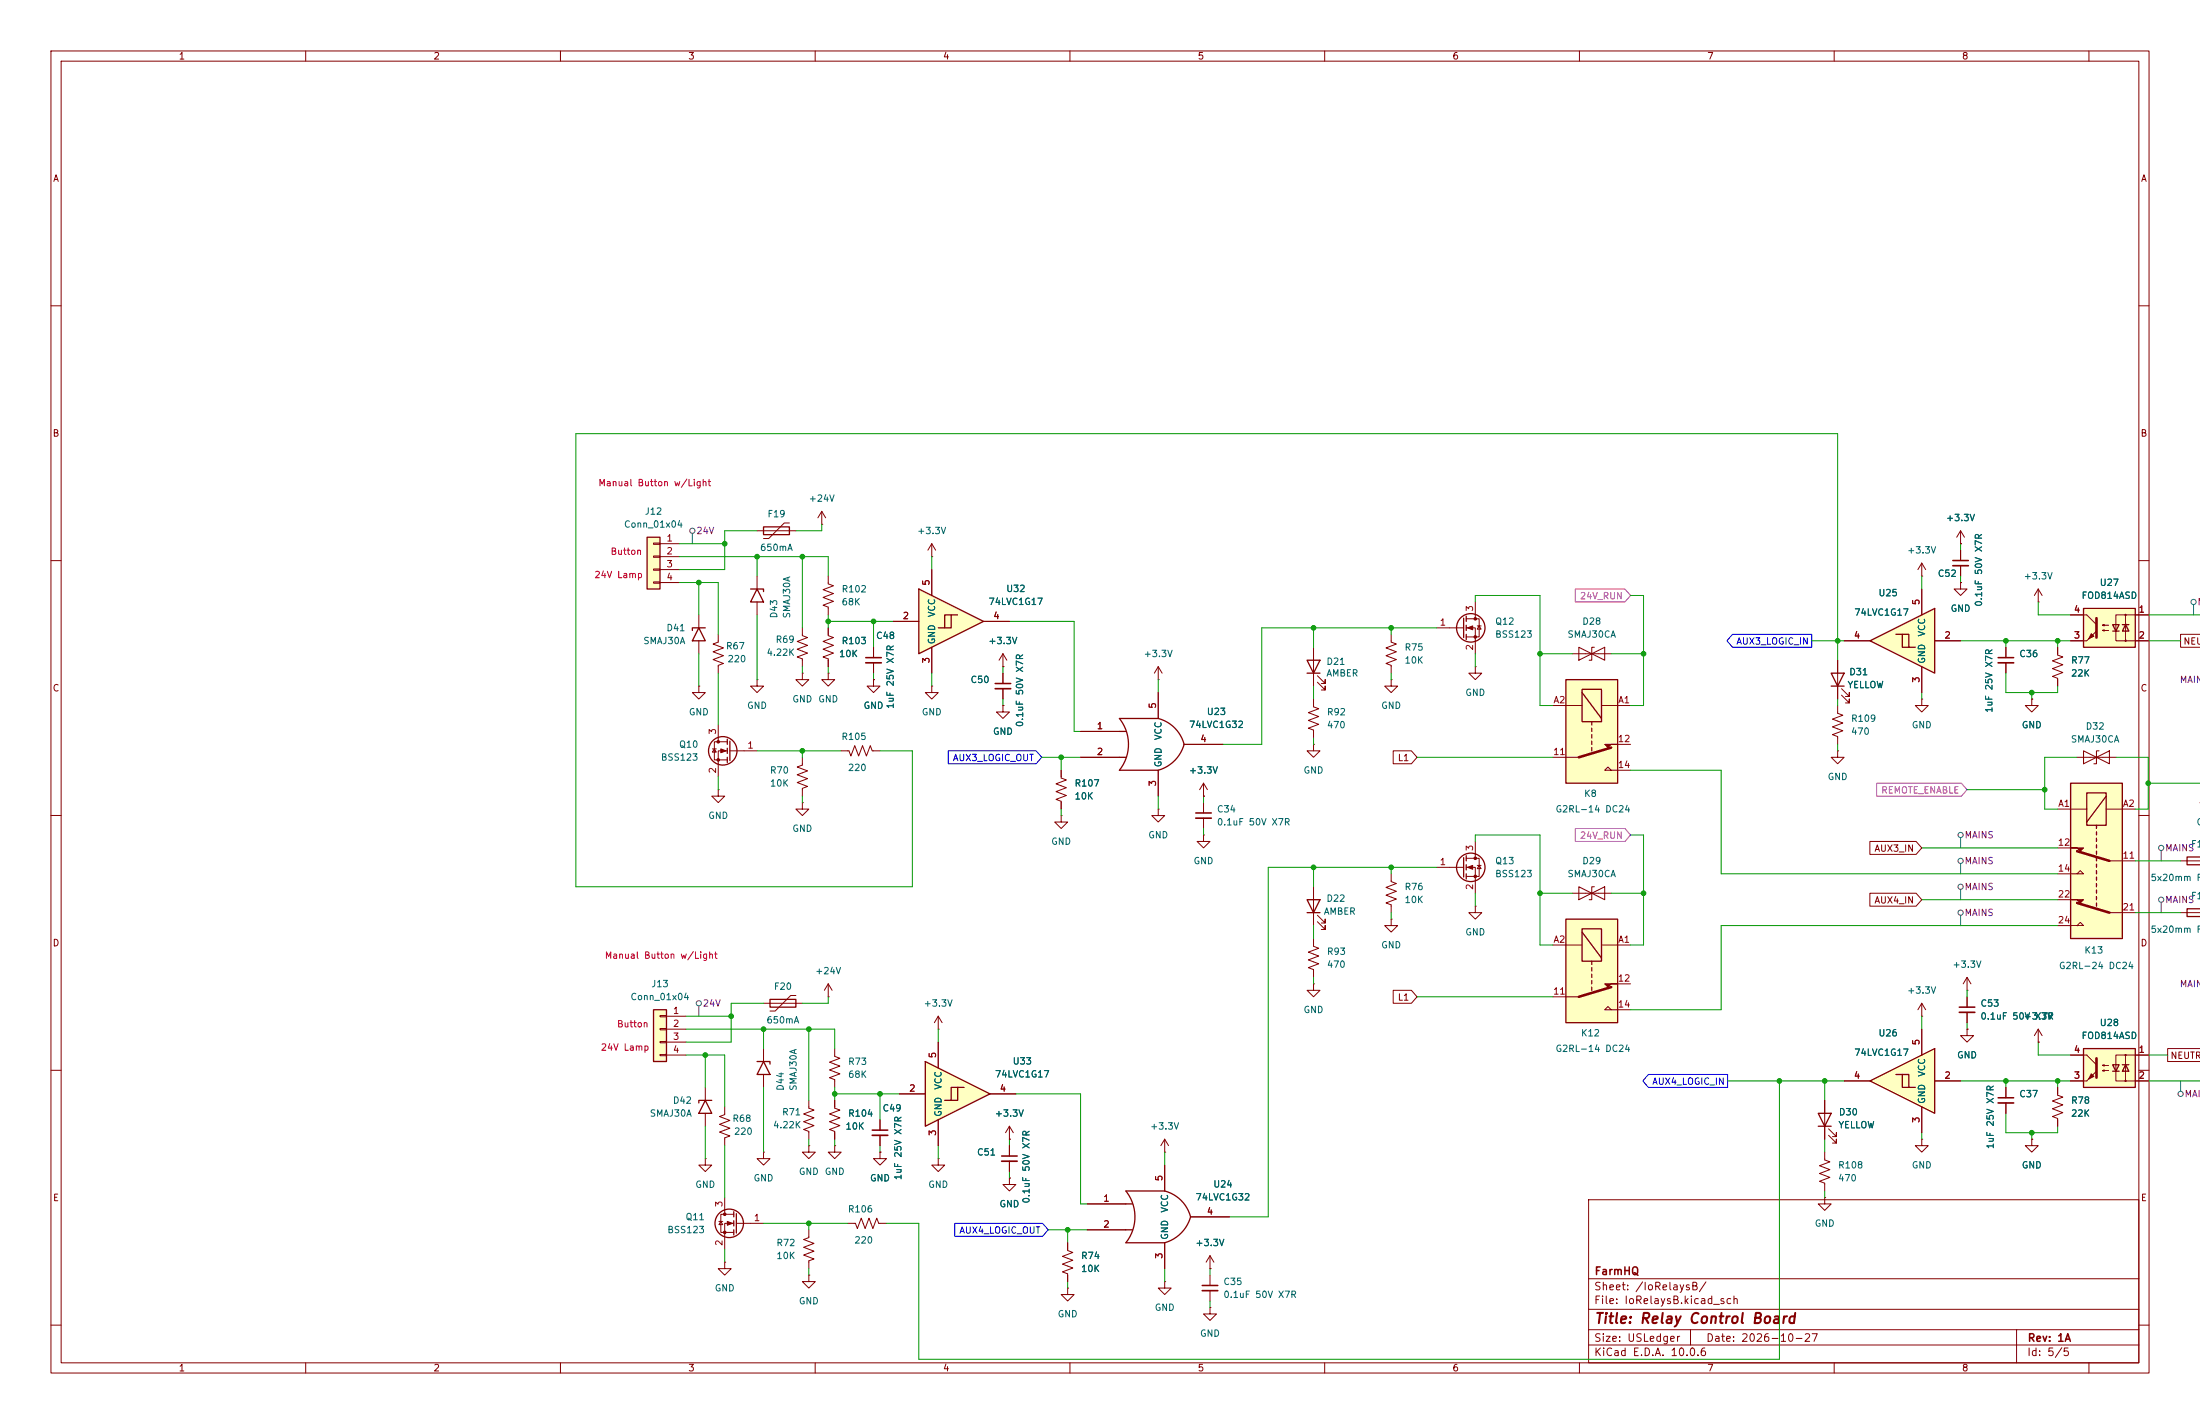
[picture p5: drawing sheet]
<svg xmlns="http://www.w3.org/2000/svg" width="432mm" height="279mm" viewBox="0 0 432 279" stroke-linecap="round" stroke-linejoin="round" font-family="sans-serif">
<g fill="none" stroke="#840000" stroke-width=".2">
<path d="M10 10h411.8v259.4h-411.8zM12 12h407.8v255.4h-407.8zM60 10v2M110 10v2M160 10v2M210 10v2M260 10v2M310 10v2M360 10v2M410 10v2M10 60h2M419.8 60h2"/>
<path d="M10 110h2M182.9 109.2h.1M182.9 106.7l.7 1.3M182.9 106.7l-.8 1.3M182.9 106.7v2.5M419.8 110h2M10 160h2M236.2 156.2h.1M236.2 153.7l-.7 1.2M236.2 153.7l.8 1.2M236.2 153.7v2.5M419.8 160h2"/>
<path d="M10 210h2M419.8 210h2M311.8 235.4h108v32h-108zM10 260h2M142.2 247.7v1.2h-1.2l1.2 1.3 1.3-1.3h-1.3M142.2 247.7h.1M158.7 250.2v1.3h-1.2l1.2 1.2 1.3-1.2h-1.3M158.7 250.2h.1M158.7 241.3v1.5l-1 .4 2.1 .8-2.1 .7 2.1 .8-2.1 .8 2.1 .7-1.1 .4v1.5M311.8 256.9h108M311.8 250.9h108M419.8 260h2"/>
<path d="M60 267.4v2M110 267.4v2M160 267.4v2M210 267.4v2M260 267.4v2M310 267.4v2M311.8 263.9h108M311.8 260.9h108M331.8 260.9v3M360 267.4v2M395.8 260.9v6.5M410 267.4v2"/>
</g>
<g fill="#ffffc2">
<path d="M180.3 115.6l12.7 6.3-12.7 6.4z"/>
<path d="M185.4 120.7h1.3l-2.6 2.5h1.3z"/>
<path d="M186.7 120.7h1.3l-2.6 2.5h1.3z"/>
</g>
<path d="M180.3 115.6l12.7 6.3-12.7 6.4zM186.7 120.7h-1.3v2.5h-1.3M188 120.7h-1.3v2.5h-1.3" fill="none" stroke="#840000" stroke-width=".25"/>
<g fill="none" stroke="#840000" stroke-width=".2">
<path d="M182.9 111.8v5M175.3 121.9h5M182.9 134.6v1.3h-1.3l1.3 1.3 1.2-1.3h-1.2M182.9 134.6h.1M182.9 127v5.1M193 121.9h5.1M196.8 130.8h.1M196.8 128.3l.8 1.2M196.8 128.3l-.7 1.2M196.8 128.3v2.5M227.3 133.4h.1M227.3 130.8l-.7 1.3"/>
<path d="M227.3 130.8l.8 1.3M227.3 130.8v2.6M393.7 127v2M393.7 130v2.1M158.7 215.9v1.5l1.1 .4-2.1 .8 2.1 .7-2.1 .8 2.1 .8-2.1 .7 1 .4v1.5M198.1 223.5h.1M198.1 221l.8 1.3M198.1 221l-.7 1.3M198.1 221v2.5"/>
</g>
<path d="M392.2 129h3" fill="none" stroke="#840000" stroke-width=".3"/>
<path d="M392.2 130h3" fill="none" stroke="#840000" stroke-width=".33"/>
<g fill="#ffffc2">
<path d="M181.6 208.3l12.7 6.3-12.7 6.4z"/>
<path d="M186.7 213.4v2.5h-1.3l2.6-2.5z"/>
<path d="M188 213.4h1.2l-2.5 2.5h1.3z"/>
</g>
<path d="M137.2 123.2l1.2 2.5h-2.5zM138.4 123.2h-2.5v.5M181.6 208.3l12.7 6.3-12.7 6.4zM188 213.4h-1.3v2.5h-1.3M189.2 213.4h-1.2v2.5h-1.3" fill="none" stroke="#840000" stroke-width=".25"/>
<g fill="none" stroke="#840000" stroke-width=".2">
<path d="M384.8 114.3v1.3h1.3l-1.3 1.2-1.3-1.2h1.3M384.8 114.3h.1M384.8 106.7h.1M384.8 104.1l-.8 1.3M384.8 104.1l.8 1.3M384.8 104.1v2.6M137.2 134.6v1.3h1.2l-1.2 1.3-1.3-1.3h1.3M137.2 134.6h.1M137.2 120.7v2.5M137.2 125.7v2.6M184.1 199.4v2.5M184.1 199.4l.8 1.3"/>
<path d="M184.1 199.4l-.7 1.3M163.8 215.9v1.5l1 .4-2 .8 2 .7-2 .8 2 .8-2 .7 1 .4v1.5M172.7 219.7v2M176.5 214.6h5.1M184.1 201.9h.1M184.1 204.5v5.1M184.1 219.7v5.1M194.3 214.6h5.1M149.9 226.1v1.2h1.2l-1.2 1.3-1.3-1.3h1.3M149.9 226.1h.1M158.7 224.8v1.3h1.3l-1.3 1.2-1.2-1.2h1.2M158.7 224.8h.1"/>
<path d="M163.8 224.8v1.3h1.3l-1.3 1.2-1.2-1.2h1.2M163.8 224.8h.1M172.7 226.1v1.2h-1.3l1.3 1.3 1.3-1.3h-1.3M172.7 226.1h.1M172.7 222.8v2M198.1 231.1v1.3h-1.3l1.3 1.3 1.3-1.3h-1.3M198.1 231.1h.1M198.1 224.8v2M198.1 227.8v2.1M228.6 226.1h.1M228.6 223.5l-.8 1.3M228.6 223.5l.8 1.3"/>
<path d="M228.6 223.5v2.6M209.5 252.7v1.3h1.3l-1.3 1.3-1.2-1.3h1.2M209.5 252.7h.1M209.5 243.8v1.6l1.1 .3-2.1 .8 2.1 .8-2.1 .7 2.1 .8-2.1 .8 1 .3v1.6M228.6 251.5v1.2h1.3l-1.3 1.3-1.3-1.3h1.3M228.6 251.5h.1"/>
</g>
<path d="M171.2 221.7h3M196.6 226.8h3" fill="none" stroke="#840000" stroke-width=".3"/>
<path d="M171.2 222.8h3M196.6 227.8h3" fill="none" stroke="#840000" stroke-width=".33"/>
<path d="M127 105.4h2.5v10.2h-2.5z" fill="#ffffc2"/>
<g fill="none" stroke="#840000" stroke-width=".25">
<path d="M127 105.4h2.5v10.2h-2.5zM256.5 129.5h2.6l-1.3 2.6zM256.5 132.1h2.6M287.3 121.3v3.8M287.8 120.9v1M287.8 122.7v1M287.8 124.5v1M256.5 176.5h2.6l-1.3 2.6zM256.5 179.1h2.6M151.1 196.1h5.1v1.5h-5.1z"/>
<circle cx="288.7" cy="123.2" r="2.79"/>
</g>
<g fill="none" stroke="#840000" stroke-width=".2">
<path d="M128.3 106.6h1.2v.2h-1.2zM128.3 109.1h1.2v.2h-1.2zM128.3 111.6h1.2v.3h-1.2zM128.3 114.2h1.2v.2h-1.2zM129.5 106.7h3.8M129.5 109.2h3.8M129.5 111.8h3.8M129.5 114.3h3.8M289.6 118.1v3.3M141 124.5v1.5l-1 .4 2 .7-2 .8 2 .8-2 .7 2 .8-1 .4v1.5M157.5 132.1v1.3h1.2l-1.2 1.2-1.3-1.2h1.3M157.5 132.1h.1"/>
<path d="M257.8 137.2v1.5l1 .4-2 .7 2 .8-2 .8 2 .7-2 .8 1 .4v1.5M257.8 127v7.6M258.6 133.9l1.5 1.5v-.8v.8h-.8M258.6 132.6l1.5 1.5v-.7v.7h-.8M273 133.4v1.2h1.3l-1.3 1.3-1.2-1.3h1.2M273 133.4h.1M281.9 123.2h5.4M287.8 121.4h2.5v3.6h-2.5M287.8 123.2h1.8v5.1M289.6 130.8v1.3h1.2l-1.2 1.3-1.3-1.3h1.3M289.6 130.8h.1M289.9 122.8h.8"/>
<path d="M290.3 122.8l.4 .6h-.8zM165.1 147.3h1.5l.4 1 .8-2 .7 2 .8-2 .8 2 .7-2 .4 1h1.5M236.2 157.5v2M236.2 163.8v1.3h1.3l-1.3 1.3-1.3-1.3h1.3M236.2 163.8h.1M236.2 160.5v2.1M257.8 174v7.6M258.6 179.6l1.5 1.5v-.8v.8h-.8M149.9 196.9h7.6M156.2 195.3h-1l-3.1 3.1h-1M162.6 195.6h.1M162.6 193l.7 1.3"/>
<path d="M162.6 193l-.8 1.3M162.6 193v2.6M257.8 193v1.3h1.3l-1.3 1.3-1.3-1.3h1.3M257.8 193h.1M257.8 184.2v1.5l1 .4-2 .7 2 .8-2 .7 2 .8-2 .8 1 .3v1.6M258.6 180.8l1.5 1.6v-.8v.8h-.8M184.1 227.3v1.3h-1.2l1.2 1.3 1.3-1.3h-1.3M184.1 227.3h.1M166.4 240h1.5l.4 1 .7-2 .8 2 .8-2 .7 2 .8-2 .4 1h1.5M237.5 248.9h.1M237.5 256.5v1.3h1.3l-1.3 1.3-1.3-1.3h1.3M237.5 256.5h.1"/>
<path d="M237.5 246.4v2.5M237.5 250.2v2M237.5 253.2v2.1M237.5 246.4l-.8 1.3M237.5 246.4l.8 1.3"/>
</g>
<path d="M234.7 159.5h3M236 252.2h3" fill="none" stroke="#840000" stroke-width=".3"/>
<path d="M234.7 160.5h3M236 253.2h3" fill="none" stroke="#840000" stroke-width=".33"/>
<g fill="#840000" stroke="#840000" stroke-width=".2">
<path d="M288 123.2l1.1-.4v.8z"/>
<circle cx="289.6" cy="121.4" r=".25"/>
<circle cx="289.6" cy="125" r=".25"/>
</g>
<g fill="#ffffc2">
<path d="M221 236.2h1.2z"/>
<path d="M221 241.3h1.2z"/>
</g>
<path d="M221 233.7h7.6M221 243.8h7.6" fill="none" stroke="#ffffc2" stroke-width=".2"/>
<g fill="none" stroke="#840000" stroke-width=".25">
<path d="M147.3 115.6h2.6v.5M148.6 115.6l1.3 2.5h-2.6zM149.9 103.4h5v1.5h-5zM142.7 145v1.1M142.7 146.8v1M142.7 148.6v1M143.3 145.4v3.8M287.3 168.3v3.8M287.8 167.9v1M287.8 169.7v1M287.8 171.5v1M138.4 215.9l1.3 2.5h-2.5z"/>
<path d="M139.7 215.9h-2.5v.5M144 237.7v1.1M144 239.5v1M144.5 238.1v3.8M221 233.7h7.6a7.1 7.1 0 0 1 5.1 5.1 7.4 7.4 0 0 1-5.1 5h-7.6a8.1 8.1 0 0 0 0-10.1zM221 236.2h1.2M144 241.3v1M221 241.3h1.2"/>
<circle cx="141.9" cy="147.3" r="2.79"/>
<circle cx="288.7" cy="170.2" r="2.79"/>
<circle cx="143.1" cy="240" r="2.79"/>
</g>
<g fill="none" stroke="#840000" stroke-width=".2">
<path d="M148.6 113v2.6M148.6 118.1v2.6M148.6 104.1h7.6M154.9 102.6h-1l-3 3.1h-1M161.3 102.9h.1M161.3 100.3l.8 1.3M161.3 100.3l-.8 1.3M161.3 100.3v2.6M162.6 113v1.6l1 .3-2.1 .8 2.1 .8-2.1 .7 2.1 .8-2.1 .7 1.1 .4v1.6M377.2 113h.1M377.2 110.5l-.8 1.3M377.2 110.5l.8 1.3"/>
<path d="M377.2 110.5v2.5M384.8 108v2M384.8 111v2M148.6 133.4v1.2h1.3l-1.3 1.3-1.3-1.3h1.3M148.6 133.4h.1M162.6 132.1v1.3h1.2l-1.2 1.2-1.3-1.2h1.3M162.6 132.1h.1M171.4 133.4v1.2h-1.2l1.2 1.3 1.3-1.3h-1.3M171.4 133.4h.1M171.4 127v2M171.4 130v2.1M273 124.5v1.5l1.1 .4-2.1 .7 2.1 .8-2.1 .8 2.1 .7-2.1 .8 1 .4v1.5"/>
<path d="M139.8 146.9h.8M140.2 146.9l.4 .7h-.8zM141 142.2v3.3M142.7 145.5h-2.5v3.6h2.5M142.7 147.3h-1.7v5.1M143.3 147.3h5.3M157.5 157.5v1.3h-1.3l1.3 1.2 1.2-1.2h-1.2M157.5 157.5h.1M208.3 151.1v1.6l1 .3-2 .8 2 .8-2 .7 2 .8-2 .7 1 .4v1.6M257.8 146.1v1.2h1.3l-1.3 1.3-1.3-1.3h1.3M257.8 146.1h.1M208.3 160v1.3h1.2l-1.2 1.3-1.3-1.3h1.3"/>
<path d="M208.3 160h.1M273 171.5v1.5l1.1 .4-2.1 .7 2.1 .8-2.1 .7 2.1 .8-2.1 .8 1 .3v1.6M281.9 170.2h5.4M287.8 168.4h2.5v3.6h-2.5M287.8 170.2h1.8v5.1M289.6 177.8v1.3h1.2l-1.2 1.2-1.3-1.2h1.3M289.6 177.8h.1M289.6 165.1v3.3M289.9 169.8h.8M290.3 169.8l.4 .6h-.8zM273 180.3v1.3h1.3l-1.3 1.3-1.2-1.3h1.2M273 180.3h.1"/>
<path d="M138.4 213.4v2.5M138.4 218.4v2.6M138.4 227.3v1.3h1.3l-1.3 1.3-1.2-1.3h1.2M138.4 227.3h.1M141.1 239.6h.8M141.5 239.6l.4 .7h-.8zM142.2 235v3.3M144 238.3h-2.5v3.5h2.5M213.4 236.2h7.6M228.6 228.6v5.1M233.7 238.8h7.6M144 240h-1.8v5.1"/>
<path d="M144.5 240h5.4M213.4 241.3h7.6M228.6 243.8v5.1"/>
</g>
<path d="M383.3 110h3M169.9 129h3.1" fill="none" stroke="#840000" stroke-width=".3"/>
<path d="M383.3 111h3M169.9 130h3.1" fill="none" stroke="#840000" stroke-width=".33"/>
<g fill="#840000" stroke="#840000" stroke-width=".2">
<path d="M142.7 239.6l1.1 .4-1.1 .4z"/>
<path d="M288 170.2l1.1-.4v.8z"/>
<path d="M141.5 146.9l1 .4-1 .4z"/>
<circle cx="142.2" cy="238.3" r=".25"/>
<circle cx="142.2" cy="241.8" r=".25"/>
<circle cx="289.6" cy="168.4" r=".25"/>
<circle cx="289.6" cy="172" r=".25"/>
<circle cx="141" cy="145.5" r=".25"/>
<circle cx="141" cy="149.1" r=".25"/>
</g>
<path d="M128.3 198.1h2.5v10.2h-2.5z" fill="#ffffc2"/>
<path d="M128.3 198.1h2.5v10.2h-2.5z" fill="none" stroke="#840000" stroke-width=".25"/>
<g fill="none" stroke="#840000" stroke-width=".2">
<path d="M157.5 123.2v1.5l1 .4-2 .8 2 .7-2 .8 2 .7-2 .8 1 .4v1.5M162.6 123.2v1.5l1 .4-2.1 .8 2.1 .7-2.1 .8 2.1 .7-2.1 .8 1.1 .4v1.5M196.8 138.4v1.3h-1.2l1.2 1.3 1.3-1.3h-1.3M196.8 138.4h.1M196.8 132.1v2M196.8 135.1v2.1M129.5 199.3h1.3v.2h-1.3zM130.8 199.4h3.8M129.5 201.8h1.3v.3h-1.3zM129.5 204.3h1.3v.3h-1.3zM129.5 206.9h1.3v.2h-1.3zM130.8 201.9h3.8"/>
<path d="M130.8 204.5h3.8M130.8 207h3.8M142.2 217.2v1.5l-1 .4 2.1 .7-2.1 .8 2.1 .8-2.1 .7 2.1 .8-1.1 .4v1.5"/>
</g>
<path d="M195.3 134.1h3.1" fill="none" stroke="#840000" stroke-width=".3"/>
<path d="M195.3 135.1h3.1" fill="none" stroke="#840000" stroke-width=".33"/>
<g fill="#ffffc2">
<path d="M367 125.7l12.7-6.3v12.7z"/>
<path d="M373.4 124.5l2.5 2.5h-1.3v-2.5z"/>
<path d="M372.1 124.5h1.3v2.5h1.2z"/>
</g>
<path d="M367 125.7l12.7-6.3v12.7zM372.1 124.5h1.3v2.5h1.2M373.4 124.5h1.2v2.5h1.3M148.6 208.3h2.5v.5M149.9 208.3l1.2 2.5h-2.5z" fill="none" stroke="#840000" stroke-width=".25"/>
<path d="M377.2 115.6v5.1M361.9 125.7h5.1M377.2 130.8v5.1M379.7 125.7h5.1M227.3 158.8v1.2h1.3l-1.3 1.3-1.2-1.3h1.2M227.3 158.8h.1M149.9 205.7v2.6M149.9 210.8v2.6M163.8 205.7v1.6l1 .3-2 .8 2 .8-2 .7 2 .8-2 .8 1 .3v1.6" fill="none" stroke="#840000" stroke-width=".2"/>
<g fill="#ffffc2">
<path d="M219.7 143.5h1.3z"/>
<path d="M219.7 148.6h1.3z"/>
</g>
<path d="M219.7 141h7.6M219.7 151.1h7.6" fill="none" stroke="#ffffc2" stroke-width=".2"/>
<path d="M219.7 141h7.6a7.1 7.1 0 0 1 5.1 5.1 7.4 7.4 0 0 1-5.1 5h-7.6a8.1 8.1 0 0 0 0-10.1zM219.7 143.5h1.3M219.7 148.6h1.3" fill="none" stroke="#840000" stroke-width=".25"/>
<path d="M227.3 135.9v5.1M141 154.9v1.3h-1.3l1.3 1.3 1.2-1.3h-1.2M141 154.9h.1M157.5 148.6v1.5l-1 .4 2 .8-2 .7 2 .8-2 .7 2 .8-1 .4v1.5M212.1 143.5h7.6M212.1 148.6h7.6M227.3 151.1v5.1M232.4 146.1h7.6M398.8 223.5v1.3h1.2l-1.2 1.3-1.3-1.3h1.3M398.8 223.5h.1" fill="none" stroke="#840000" stroke-width=".2"/>
<path d="M408.9 205.7h10.2v7.7h-10.2z" fill="#ffffc2"/>
<path d="M408.9 205.7h10.2v7.7h-10.2zM414.7 208.9h1.2l-.6 1.3zM414.7 210.2h1.2M416.6 208.9h1.2M417.2 208.9l.6 1.3h-1.2z" fill="none" stroke="#840000" stroke-width=".25"/>
<g fill="none" stroke="#840000" stroke-width=".2">
<path d="M400 204.5h.1M400 201.9l-.7 1.3M400 201.9l.8 1.3M400 201.9v2.6M403.9 213.4v1.5l1 .4-2.1 .7 2.1 .8-2.1 .8 2.1 .7-2.1 .8 1.1 .4v1.5M406.4 207h3.2l1.9 1.9M406.4 212.1h3.2M412.6 209l.4-.1v.3l-.4-.2h1.3M412.6 210.1l.4-.2v.3l-.4-.1h1.3M417.2 207v5.1M421.6 207h-6.3v5.1h6.3"/>
<circle cx="417.2" cy="207" r=".13"/>
<circle cx="417.2" cy="212.1" r=".13"/>
</g>
<path d="M411.5 207.6v3.9" fill="none" stroke="#840000" stroke-width=".51"/>
<g fill="#840000" stroke="#840000" stroke-width=".2">
<path d="M410.5 210.7l.5 .5-1 .5z"/>
<path d="M409.6 212.1l1.9-1.9z"/>
</g>
<path d="M307.3 180.3h10.2v20.4h-10.2z" fill="#ffffc2"/>
<path d="M304.8 185.4h5.7M304.8 195.6h5.1M314.3 185.4h5.7M316.2 198.1l-.6-.6-.6 .6h5M317.5 193h2.5M377.2 223.5v1.3h1.3l-1.3 1.3-1.3-1.3h1.3M377.2 223.5h.1" fill="none" stroke="#840000" stroke-width=".2"/>
<path d="M307.3 180.3h10.2v20.4h-10.2zM310.5 182.2h3.8v6.4h-3.8zM310.5 182.9l3.8 5.1M312.4 188.6v.6M312.4 189.9v.6M312.4 191.1v.7M312.4 192.4v.6M312.4 193.7v.6" fill="none" stroke="#840000" stroke-width=".25"/>
<path d="M315 193h2.5h-1.3l-.6 .7z" fill="#840000" stroke="#840000" stroke-width=".2"/>
<path d="M316.2 193.7l-6.3 1.9" fill="none" stroke="#840000" stroke-width=".51"/>
<g fill="#ffffc2">
<path d="M367 212.1l12.7-6.4v12.7z"/>
<path d="M373.4 210.8l2.5 2.6h-1.3v-2.6z"/>
<path d="M372.1 210.8l2.5 2.6h-1.2v-2.6z"/>
</g>
<path d="M356.9 218.4h2.5l-1.3 2.6zM367 212.1l12.7-6.4v12.7zM372.1 210.8h1.3v2.6h1.2M373.4 210.8h1.2v2.6h1.3M356.9 221h2.5" fill="none" stroke="#840000" stroke-width=".25"/>
<g fill="none" stroke="#840000" stroke-width=".2">
<path d="M431.8 157.5h.1M377.2 199.4h.1M377.2 196.9v2.5M377.2 196.9l-.8 1.2M377.2 196.9l.8 1.2M386.1 194.3h.1M386.1 191.8v2.5M386.1 195.6v2M386.1 198.6v2.1M386.1 191.8l-.8 1.2M386.1 191.8l.7 1.2M358.1 215.9v7.6"/>
<path d="M361.9 212.1h5.1M377.2 201.9v5.1M377.2 217.2v5.1M379.7 212.1h5.1M386.1 201.9v1.3h1.2l-1.2 1.3-1.3-1.3h1.3M386.1 201.9h.1M393.7 213.4v2M393.7 216.4v2M358.1 226.1v1.5l1.1 .4-2.1 .7 2.1 .8-2.1 .8 2.1 .7-2.1 .8 1 .4v1.5M358.1 235v1.2h1.3l-1.3 1.3-1.2-1.3h1.2M358.1 235h.1M358.9 222.8l1.5 1.5v-.8v.8h-.7"/>
<path d="M358.9 221.5l1.5 1.5v-.7v.7h-.7"/>
</g>
<path d="M384.6 197.6h3M392.2 215.4h3" fill="none" stroke="#840000" stroke-width=".3"/>
<path d="M384.6 198.6h3M392.2 216.4h3" fill="none" stroke="#840000" stroke-width=".33"/>
<path d="M408.9 119.4h10.2v7.6h-10.2z" fill="#ffffc2"/>
<path d="M408.9 119.4h10.2v7.6h-10.2zM414.7 122.6h1.2l-.6 1.2zM414.7 123.8h1.2M416.6 122.6h1.2M417.2 122.6l.6 1.2h-1.2z" fill="none" stroke="#840000" stroke-width=".25"/>
<g fill="none" stroke="#840000" stroke-width=".2">
<path d="M308.6 128.3h7.6M309.9 127l2.5 1.3-2.5 1.2zM312.4 128.3l2.6-1.3v2.5zM312.9 127h-.5v2.5h-.5M406.4 120.7h3.2l1.9 1.9M406.4 125.7h3.2M412.6 122.7l.4-.1v.2l-.4-.1h1.3M412.6 123.7l.4-.1v.2l-.4-.1h1.3M417.2 120.7v5M421.6 120.7h-6.3v5h6.3"/>
<circle cx="417.2" cy="125.7" r=".13"/>
<circle cx="417.2" cy="120.7" r=".13"/>
</g>
<path d="M411.5 121.3v3.8" fill="none" stroke="#840000" stroke-width=".51"/>
<g fill="#840000" stroke="#840000" stroke-width=".2">
<path d="M410.5 124.3l.5 .5-1 .5z"/>
<path d="M409.6 125.7l1.9-1.9z"/>
</g>
<path d="M307.3 133.4h10.2v20.3h-10.2z" fill="#ffffc2"/>
<g fill="none" stroke="#840000" stroke-width=".2">
<path d="M400 118.1h.1M400 115.6l-.7 1.2M400 115.6l.8 1.2M400 115.6v2.5M304.8 138.4h5.7M314.3 138.4h5.7M360.7 138.4v1.6l1 .3-2 .8 2 .8-2 .7 2 .8-2 .7 1 .4v1.6M360.7 129.5v7.7M361.4 136.4l1.6 1.5v-.7v.7h-.8M361.4 135.1l1.6 1.6v-.8v.8h-.8M304.8 148.6h5.1M316.2 151.1l-.6-.6-.6 .6h5"/>
<path d="M317.5 146.1h2.5M360.7 147.3v1.3h1.2l-1.2 1.3-1.3-1.3h1.3M360.7 147.3h.1M308.6 175.3h7.6M309.9 174l2.5 1.3-2.5 1.2zM312.4 175.3l2.6-1.3v2.5zM312.9 174h-.5v2.5h-.5"/>
</g>
<path d="M307.3 133.4h10.2v20.3h-10.2zM310.5 135.3h3.8v6.3h-3.8zM310.5 135.9l3.8 5.1M359.4 132.1h2.5l-1.2 2.5zM359.4 134.6h2.5M312.4 141.6v.6M312.4 142.9v.6M312.4 144.1v.7M312.4 145.4v.7M312.4 146.7v.6" fill="none" stroke="#840000" stroke-width=".25"/>
<path d="M315 146.1h2.5h-1.3l-.6 .6z" fill="#840000" stroke="#840000" stroke-width=".2"/>
<path d="M316.2 146.7l-6.3 1.9" fill="none" stroke="#840000" stroke-width=".51"/>
<path d="M406.4 153.7h10.2v30.5h-10.2z" fill="#ffffc2"/>
<g fill="none" stroke="#840000" stroke-width=".25">
<path d="M406.4 153.7h10.2v30.5h-10.2zM409.6 155.6h3.8v6.3h-3.8zM413.4 156.2l-3.8 5.1M411.5 161.9v.7M411.5 163.2v.6M411.5 164.5v.6M411.5 165.7v.7M411.5 167v.6M411.5 168.3v.6M411.5 169.5v.7M411.5 170.8v.7M411.5 172.1v.6"/>
<path d="M411.5 173.4v.6M411.5 174.6v.7M411.5 175.9v.6M411.5 177.2v.6M431.8 178.3h-2.5v1.5h2.5M431.8 168.1h-2.5v1.6h2.5"/>
</g>
<g fill="none" stroke="#840000" stroke-width=".2">
<path d="M182.9 111.8v5M377.2 115.6v5.1M384.8 114.3h.1M384.8 106.7h.1M384.8 108v2M384.8 111v2M162.6 123.2v1.3M162.6 129.5v1.3M171.4 133.4h.1M171.4 127v2M171.4 130v2.1M175.3 121.9h5"/>
<path d="M182.9 127v5.1M193 121.9h5.1M196.8 138.4h.1M196.8 130.8h.1M196.8 132.1v2M196.8 135.1v2.1M227.3 135.9v5.1M360.7 129.5v2.6M360.7 134.6v2.6M361.9 125.7h5.1M377.2 137.2v1.2h1.3l-1.3 1.3-1.3-1.3h1.3M377.2 137.2h.1"/>
<path d="M377.2 130.8v5.1M379.7 125.7h5.1M393.7 127v2M393.7 130v2.1M398.8 137.2v1.2h1.2l-1.2 1.3-1.3-1.3h1.3M398.8 137.2h.1M403.9 127v1.5l1 .4-2.1 .8 2.1 .7-2.1 .8 2.1 .8-2.1 .7 1.1 .4v1.5M406.4 125.7h2.5M406.4 120.7h2.5M419.1 125.7h2.5M419.1 120.7h2.5M431.8 124.5h-3.8v2.5h3.8"/>
<path d="M208.3 151.1v1.3M208.3 157.5v1.3M212.1 148.6h7.6M212.1 143.5h7.6M227.3 151.1v5.1M232.4 146.1h7.6M236.2 156.2h.1M273.4 147.3h3.6l1.1 1.3-1.1 1.3h-3.6zM403.9 158.8h5.7M407.7 148.6h7.6M408.9 147.3l2.6 1.3-2.6 1.3zM411.5 148.6l2.5-1.3v2.6z"/>
<path d="M412 147.3h-.5v2.6h-.5M413.4 158.8h5.7M367 175.3h9.1l1.1 1.2-1.1 1.3h-9.1zM367 165.1h9.1l1.1 1.3-1.1 1.2h-9.1zM403.9 171.5h5l-.6-.7-.6 .7M403.9 166.4h2.5M403.9 176.5h2.5M414 168.9h5.1M414 179.1h5.1M428 168.9h3.8M428 179.1h3.8M273.4 194.3h3.6l1.1 1.3-1.1 1.3h-3.6z"/>
<path d="M386.1 195.6v2M386.1 198.6v2.1M403.9 181.6h5l-.6-.6-.6 .6M163.8 215.9v1.3M172.7 219.7v2M176.5 214.6h5.1M184.1 204.5v5.1M184.1 219.7v5.1M194.3 214.6h5.1M358.1 215.9v2.5M361.9 212.1h5.1M377.2 201.9v5.1"/>
<path d="M377.2 217.2v5.1M379.7 212.1h5.1M386.1 201.9h.1M393.7 213.4v2M393.7 216.4v2M400 204.5h.1M403.9 213.4v1.2M403.9 219.7v1.3M406.4 207h2.5M406.4 212.1h2.5M419.1 207h2.5M419.1 212.1h2.5"/>
<path d="M431.8 205.7h-6.4v2.6h6.4M163.8 222.3v1.2M172.7 226.1h.1M172.7 222.8v2M198.1 223.5h.1M198.1 231.1h.1M198.1 224.8v2M198.1 227.8v2.1M213.4 236.2h7.6M228.6 228.6v5.1M233.7 238.8h7.6M358.1 221v2.5"/>
<path d="M398.8 223.5h.1M209.5 243.8v1.3M209.5 250.2v1.3M213.4 241.3h7.6M228.6 243.8v5.1M237.5 248.9h.1"/>
</g>
<g fill="#840000" stroke="#840000" stroke-width=".2">
<path d="M406.4 166.4h2.5l-.6 .6-.6-.6z"/>
<path d="M406.4 176.5h2.5l-.6 .7-.6-.7z"/>
</g>
<path d="M407.7 167l6.3 1.9M407.7 177.2l6.3 1.9" fill="none" stroke="#840000" stroke-width=".51"/>
<g fill="none" stroke="#484848" stroke-width=".2">
<path d="M135.9 104.6v2.1M430.5 118.6v2.1M384.8 164.3v2.1M384.8 169.4v2.1M384.8 174.5v2M384.8 179.6v2M424.2 166.9v2M424.2 177v2.1M137.2 197.4v2M428 212.1v2"/>
<circle cx="135.9" cy="104.1" r=".51"/>
<circle cx="430.5" cy="118.1" r=".51"/>
<circle cx="384.8" cy="174" r=".51"/>
<circle cx="384.8" cy="179.1" r=".51"/>
<circle cx="384.8" cy="168.9" r=".51"/>
<circle cx="384.8" cy="163.8" r=".51"/>
<circle cx="424.2" cy="176.5" r=".51"/>
<circle cx="424.2" cy="166.4" r=".51"/>
<circle cx="137.2" cy="196.9" r=".51"/>
<circle cx="428" cy="214.6" r=".51"/>
</g>
<path d="M340.1 124.5h15.5v2.5h-15.5l-1.2-1.3zM186.1 147.3h17.3l1.1 1.3-1.1 1.3h-17.3zM323.5 210.8h15.6v2.6h-15.6l-1.1-1.3zM187.4 240h17.2l1.1 1.3-1.1 1.3h-17.2z" fill="none" stroke="#00f" stroke-width=".2"/>
<path d="M309.2 115.6h9.7l1.1 1.2-1.1 1.3h-9.7zM368.3 153.7h16.7l1.1 1.2-1.1 1.3h-16.7zM309.2 162.6h9.7l1.1 1.2-1.1 1.3h-9.7z" fill="none" stroke="#c200c2" stroke-width=".2"/>
<g fill="none" stroke="#009600" stroke-width=".2">
<path d="M133.3 109.2h29.3v3.8M133.3 114.3h7.7v10.2M133.3 106.7h8.9M137.2 114.3v6.4M148.6 104.1h-6.4v7.7h-8.9M148.6 109.2v3.8M157.5 109.2v14M161.3 102.9v1.2h-5.1M182.9 109.2v2.6M289.6 118.1v-1.3h12.7v21.6h2.5M320 116.8h2.6v21.6h-2.6M377.2 113v2.6"/>
<path d="M384.8 106.7v1.3M384.8 113v1.3M400 118.1v2.6h6.4M137.2 128.3v6.3M141 132.1v10.1M148.6 120.7v12.7M157.5 130.8v1.3M162.6 120.7v2.5M162.6 130.8v1.3M162.6 121.9h12.7M171.4 121.9v5.1M171.4 132.1v1.3"/>
<path d="M182.9 132.1v2.5M196.8 130.8v1.3M196.8 137.2v1.2M198.1 121.9h12.7v21.6h1.3M227.3 133.4v2.5M257.8 123.2v3.8M257.8 134.6v2.6M273 123.2v1.3M273 132.1v1.3M281.9 123.2h-34.3v22.9h-7.6M289.6 128.3v2.5M302.3 128.3h6.3"/>
<path d="M316.2 128.3h6.4M355.6 125.7h6.3M360.7 129.5v-44.4h-247.7v88.9h66.1v-26.7h-6.4M360.7 137.2v1.2M377.2 135.9v1.3M384.8 125.7h21.6M393.7 125.7v1.3M393.7 132.1v3.8h10.2v-1.3M398.8 135.9v1.3M403.9 125.7v1.3M421.6 125.7h6.4M421.6 120.7h10.2"/>
<path d="M141 152.4v2.5M148.6 147.3h16.5M157.5 147.3v1.3M157.5 156.2v1.3M204.5 148.6h7.6M208.3 148.6v2.5M208.3 158.8v1.2M227.3 156.2v2.6M236.2 156.2v1.3M257.8 144.8v1.3M278.1 148.6h26.7M320 151.1h17.8v20.4h66.1"/>
<path d="M360.7 146.1v1.2M386.1 154.9h15.2M407.7 148.6h-6.4v10.2h2.6M415.3 148.6h6.3v10.2h-2.5M421.6 153.7h10.2M236.2 162.6v1.2M257.8 170.2v3.8M273 170.2v1.3M273 179.1v1.2M281.9 170.2h-33v68.6h-7.6M289.6 165.1v-1.3h12.7v21.6h2.5M289.6 175.3v2.5"/>
<path d="M302.3 175.3h6.3M316.2 175.3h6.4M320 163.8h2.6v21.6h-2.6M377.2 166.4h26.7M377.2 176.5h26.7M419.1 179.1h8.9M419.1 168.9h8.9M134.6 199.4h8.9M149.9 196.9h-6.4v7.6h-8.9M162.6 195.6v1.3h-5.1M257.8 181.6v2.6M257.8 191.8v1.2"/>
<path d="M278.1 195.6h26.7M377.2 199.4v2.5M386.1 194.3v1.3M403.9 181.6h-66.1v16.5h-17.8M134.6 207h7.6v10.2M134.6 201.9h29.2v3.8M138.4 207v6.4M149.9 201.9v3.8M149.9 213.4v12.7M158.7 201.9v14M163.8 213.4v2.5M163.8 214.6h12.7"/>
<path d="M172.7 214.6v5.1M184.1 201.9v2.6M199.4 214.6h12.7v21.6h1.3M339.1 212.1h22.8M349.2 212.1v54.6h-168.9v-26.7h-6.3M358.1 212.1v3.8M384.8 212.1h21.6M386.1 200.7v1.2M393.7 218.4v3.9h10.2v-1.3M393.7 212.1v1.3M400 204.5v2.5h6.4M403.9 212.1v1.3"/>
<path d="M421.6 207h3.8M421.6 212.1h10.2M138.4 221v6.3M142.2 224.8v10.2M158.7 223.5v1.3M163.8 223.5v1.3M172.7 224.8v1.3M184.1 224.8v2.5M198.1 223.5v1.3M198.1 229.9v1.2M228.6 226.1v2.5M358.1 223.5v2.6"/>
<path d="M358.1 233.7v1.3M377.2 222.3v1.2M398.8 222.3v1.2M142.2 245.1v2.6M149.9 240h16.5M158.7 240v1.3M158.7 248.9v1.3M205.7 241.3h7.7M209.5 241.3v2.5M209.5 251.5v1.2M228.6 248.9v2.6M237.5 248.9v1.3"/>
<path d="M237.5 255.3v1.2"/>
</g>
<g fill="#009600" stroke="#009600" stroke-width=".2">
<circle cx="158.7" cy="240" r=".46"/>
<circle cx="163.8" cy="214.6" r=".46"/>
<circle cx="172.7" cy="214.6" r=".46"/>
<circle cx="209.5" cy="241.3" r=".46"/>
<circle cx="273" cy="123.2" r=".46"/>
<circle cx="257.8" cy="170.2" r=".46"/>
<circle cx="273" cy="170.2" r=".46"/>
<circle cx="208.3" cy="148.6" r=".46"/>
<circle cx="257.8" cy="123.2" r=".46"/>
<circle cx="157.5" cy="109.2" r=".46"/>
<circle cx="142.2" cy="106.7" r=".46"/>
<circle cx="148.6" cy="109.2" r=".46"/>
<circle cx="162.6" cy="121.9" r=".46"/>
<circle cx="149.9" cy="201.9" r=".46"/>
<circle cx="138.4" cy="207" r=".46"/>
<circle cx="158.7" cy="201.9" r=".46"/>
<circle cx="143.5" cy="199.4" r=".46"/>
<circle cx="137.2" cy="114.3" r=".46"/>
<circle cx="157.5" cy="147.3" r=".46"/>
<circle cx="171.4" cy="121.9" r=".46"/>
<circle cx="398.8" cy="222.3" r=".46"/>
<circle cx="349.2" cy="212.1" r=".46"/>
<circle cx="358.1" cy="212.1" r=".46"/>
<circle cx="322.6" cy="175.3" r=".46"/>
<circle cx="401.3" cy="154.9" r=".46"/>
<circle cx="302.3" cy="128.3" r=".46"/>
<circle cx="398.8" cy="135.9" r=".46"/>
<circle cx="393.7" cy="125.7" r=".46"/>
<circle cx="360.7" cy="125.7" r=".46"/>
<circle cx="322.6" cy="128.3" r=".46"/>
<circle cx="302.3" cy="175.3" r=".46"/>
<circle cx="403.9" cy="212.1" r=".46"/>
<circle cx="393.7" cy="212.1" r=".46"/>
<circle cx="421.6" cy="153.7" r=".46"/>
<circle cx="403.9" cy="125.7" r=".46"/>
</g>
<text font-size="2" fill="#840000" x="312.8" y="260.2">Title: Relay Control Board</text>
<g font-size="1.5" fill="#840000">
<text x="312.8" y="250.5">FarmHQ</text>
<text x="312.8" y="256.2">File: IoRelaysB.kicad_sch</text>
<text x="312.8" y="253.5">Sheet: /IoRelaysB/</text>
<text x="312.8" y="263.6">Size: USLedger</text>
<text x="334.8" y="263.6">Date: 2026-10-27</text>
<text x="397.8" y="263.6">Rev: 1A</text>
<text x="312.8" y="266.4">KiCad E.D.A. 10.0.6</text>
<text x="397.8" y="266.4">Id: 5/5</text>
</g>
<g font-size="1.3" fill="#840000">
<text x="35" y="12">1</text>
<text x="85" y="12">2</text>
<text x="135" y="12">3</text>
<text x="185" y="12">4</text>
<text x="235" y="12">5</text>
<text x="285" y="12">6</text>
<text x="335" y="12">7</text>
<text x="385" y="12">8</text>
<text x="10.3" y="36">A</text>
<text x="420.1" y="36">A</text>
<text x="10.2" y="86">B</text>
<text x="420" y="86">B</text>
<text x="428.4" y="126.8">NEUT</text>
<text x="10.2" y="136">C</text>
<text x="420" y="136">C</text>
<text x="274.2" y="149.6">L1</text>
<text x="367.8" y="167.4">AUX3_IN</text>
<text x="367.8" y="177.6">AUX4_IN</text>
<text x="10.2" y="186">D</text>
<text x="420" y="186">D</text>
<text x="274.2" y="196.6">L1</text>
<text x="425.9" y="208.1">NEUTRA</text>
<text x="10.3" y="236">E</text>
<text x="420.1" y="236">E</text>
<text x="35" y="269.4">1</text>
<text x="85" y="269.4">2</text>
<text x="135" y="269.4">3</text>
<text x="185" y="269.4">4</text>
<text x="235" y="269.4">5</text>
<text x="285" y="269.4">6</text>
<text x="335" y="269.4">7</text>
<text x="385" y="269.4">8</text>
</g>
<g font-size="1.3" fill="#f00">
<text x="117.3" y="95.7">Manual Button w/Light</text>
<text x="116.5" y="113.7">24V Lamp</text>
<text x="119.7" y="109.2">Button</text>
<text x="118.6" y="188.4">Manual Button w/Light</text>
<text x="121" y="201.9">Button</text>
<text x="117.8" y="206.5">24V Lamp</text>
</g>
<g font-size="1.3" fill="#006464">
<text x="126.4" y="101.3">J12</text>
<text x="150.5" y="101.8">F19</text>
<text x="158.6" y="98.8">+24V</text>
<text x="122.4" y="103.8">Conn_01x04</text>
<text x="179.9" y="105.1">+3.3V</text>
<text x="381.8" y="102.6">+3.3V</text>
<text x="149.1" y="108.4">650mA</text>
<text x="374.2" y="108.9">+3.3V</text>
<text x="380.2" y="113.5">C52</text>
<text x="397.1" y="114">+3.3V</text>
<text x="165.1" y="116.5">R102</text>
<text x="165.1" y="119.1">68K</text>
<text x="193.9" y="119">74LVC1G17</text>
<text x="197.4" y="116.5">U32</text>
<text x="368.6" y="117.3">U25</text>
<text x="389.3" y="119.1" transform="rotate(-90 389.3 119.1)">0.1uF 50V X7R</text>
<text x="408.5" y="117.8">FOD814ASD</text>
<text x="412" y="115.3">U27</text>
<text x="130.7" y="124.2">D41</text>
<text x="152.9" y="121.4" transform="rotate(-90 152.9 121.4)">D43</text>
<text x="155.4" y="121.4" transform="rotate(-90 155.4 121.4)">SMAJ30A</text>
<text x="171.8" y="125.7">C48</text>
<text x="183.8" y="121.2" transform="rotate(-90 183.8 121.2)">VCC</text>
<text x="293.4" y="122.9">Q12</text>
<text x="293.4" y="125.4">BSS123</text>
<text x="307.5" y="125.4">SMAJ30CA</text>
<text x="310.4" y="122.9">D28</text>
<text x="363.8" y="121.1">74LVC1G17</text>
<text x="378.2" y="125" transform="rotate(-90 378.2 125)">VCC</text>
<text x="382.7" y="120.3">GND</text>
<text x="126.2" y="126.7">SMAJ30A</text>
<text x="142.4" y="127.7">R67</text>
<text x="142.7" y="130.2">220</text>
<text x="150.4" y="129">4.22K</text>
<text x="152.1" y="126.4">R69</text>
<text x="164.6" y="129.2">10K</text>
<text x="165.1" y="126.7">R103</text>
<text x="183.8" y="126.5" transform="rotate(-90 183.8 126.5)">GND</text>
<text x="193.9" y="126.7">+3.3V</text>
<text x="224.4" y="129.2">+3.3V</text>
<text x="260.2" y="130.8">D21</text>
<text x="275.6" y="128">R75</text>
<text x="275.6" y="130.5">10K</text>
<text x="378.2" y="130.3" transform="rotate(-90 378.2 130.3)">GND</text>
<text x="396.2" y="129.2">C36</text>
<text x="406.4" y="130.5">R77</text>
<text x="190.4" y="134.3">C50</text>
<text x="260.2" y="133">AMBER</text>
<text x="287.5" y="136.9">GND</text>
<text x="362.5" y="135.3">YELLOW</text>
<text x="362.8" y="132.8">D31</text>
<text x="406.4" y="133">22K</text>
<text x="135.1" y="140.7">GND</text>
<text x="146.5" y="139.4">GND</text>
<text x="155.4" y="138.1">GND</text>
<text x="160.5" y="138.1">GND</text>
<text x="169.4" y="139.4">GND</text>
<text x="175.7" y="139.2" transform="rotate(-90 175.7 139.2)">1uF 25V X7R</text>
<text x="180.8" y="140.7">GND</text>
<text x="201.1" y="142.8" transform="rotate(-90 201.1 142.8)">0.1uF 50V X7R</text>
<text x="233.3" y="143.1">74LVC1G32</text>
<text x="236.8" y="140.6">U23</text>
<text x="260.3" y="140.7">R92</text>
<text x="260.3" y="143.2">470</text>
<text x="271" y="139.4">GND</text>
<text x="363.2" y="141.9">R109</text>
<text x="375.1" y="143.2">GND</text>
<text x="391.4" y="140" transform="rotate(-90 391.4 140)">1uF 25V X7R</text>
<text x="396.7" y="143.2">GND</text>
<text x="409.3" y="143.5">D32</text>
<text x="129.6" y="149.6">BSS123</text>
<text x="133.2" y="147">Q10</text>
<text x="165" y="145.5">R105</text>
<text x="194.8" y="144.5">GND</text>
<text x="228.3" y="145.3" transform="rotate(-90 228.3 145.3)">VCC</text>
<text x="363.2" y="144.5">470</text>
<text x="406.4" y="146">SMAJ30CA</text>
<text x="151" y="152.1">R70</text>
<text x="151" y="154.6">10K</text>
<text x="166.3" y="151.6">220</text>
<text x="210.8" y="154.6">R107</text>
<text x="228.3" y="150.6" transform="rotate(-90 228.3 150.6)">GND</text>
<text x="233.3" y="152.1">+3.3V</text>
<text x="255.7" y="152.1">GND</text>
<text x="358.6" y="153.4">GND</text>
<text x="138.9" y="161">GND</text>
<text x="210.8" y="157.2">10K</text>
<text x="238.7" y="159.7">C34</text>
<text x="305.2" y="159.7">G2RL-14 DC24</text>
<text x="310.8" y="156.7">K8</text>
<text x="155.4" y="163.5">GND</text>
<text x="206.2" y="166.1">GND</text>
<text x="225.3" y="164.8">GND</text>
<text x="238.7" y="162.3">0.1uF 50V X7R</text>
<text x="429.9" y="166.6">F10</text>
<text x="431" y="162.3">GN</text>
<text x="234.2" y="169.9">GND</text>
<text x="293.4" y="169.9">Q13</text>
<text x="293.4" y="172.4">BSS123</text>
<text x="307.5" y="172.4">SMAJ30CA</text>
<text x="310.4" y="169.9">D29</text>
<text x="422" y="173.2">5x20mm Fu</text>
<text x="259.7" y="179.8">AMBER</text>
<text x="260.2" y="177.2">D22</text>
<text x="275.6" y="175">R76</text>
<text x="275.6" y="177.5">10K</text>
<text x="429.9" y="176.7">F11</text>
<text x="287.5" y="183.8">GND</text>
<text x="422" y="183.3">5x20mm Fu</text>
<text x="159.9" y="191.5">+24V</text>
<text x="260.3" y="187.7">R93</text>
<text x="260.3" y="190.2">470</text>
<text x="271" y="186.4">GND</text>
<text x="383.1" y="190.2">+3.3V</text>
<text x="404" y="190.4">G2RL-24 DC24</text>
<text x="409" y="187.4">K13</text>
<text x="123.6" y="196.5">Conn_01x04</text>
<text x="127.7" y="194">J13</text>
<text x="151.8" y="194.5">F20</text>
<text x="181.2" y="197.8">+3.3V</text>
<text x="374.2" y="195.3">+3.3V</text>
<text x="388.6" y="197.8">C53</text>
<text x="150.3" y="201.1">650mA</text>
<text x="255.7" y="199.1">GND</text>
<text x="310.2" y="203.7">K12</text>
<text x="368.6" y="203.7">U26</text>
<text x="388.6" y="200.4">0.1uF 50V X7R</text>
<text x="397.1" y="200.4">+3.3V</text>
<text x="412" y="201.6">U28</text>
<text x="166.4" y="209.2">R73</text>
<text x="198.7" y="209.2">U33</text>
<text x="305.2" y="206.7">G2RL-14 DC24</text>
<text x="363.8" y="207.5">74LVC1G17</text>
<text x="384" y="208">GND</text>
<text x="408.5" y="204.2">FOD814ASD</text>
<text x="154.1" y="214.1" transform="rotate(-90 154.1 214.1)">D44</text>
<text x="156.7" y="214.1" transform="rotate(-90 156.7 214.1)">SMAJ30A</text>
<text x="166.4" y="211.8">68K</text>
<text x="185.1" y="213.9" transform="rotate(-90 185.1 213.9)">VCC</text>
<text x="195.2" y="211.7">74LVC1G17</text>
<text x="378.2" y="211.4" transform="rotate(-90 378.2 211.4)">VCC</text>
<text x="396.2" y="215.6">C37</text>
<text x="127.4" y="219.4">SMAJ30A</text>
<text x="132" y="216.9">D42</text>
<text x="143.6" y="220.4">R68</text>
<text x="151.6" y="221.7">4.22K</text>
<text x="153.4" y="219.1">R71</text>
<text x="165.8" y="221.9">10K</text>
<text x="166.4" y="219.4">R104</text>
<text x="173.1" y="218.4">C49</text>
<text x="185.1" y="219.2" transform="rotate(-90 185.1 219.2)">GND</text>
<text x="195.2" y="219.4">+3.3V</text>
<text x="225.6" y="221.9">+3.3V</text>
<text x="360.7" y="221.7">YELLOW</text>
<text x="360.8" y="219.1">D30</text>
<text x="378.2" y="216.7" transform="rotate(-90 378.2 216.7)">GND</text>
<text x="406.4" y="216.9">R78</text>
<text x="406.4" y="219.4">22K</text>
<text x="144" y="223">220</text>
<text x="191.7" y="227">C51</text>
<text x="391.6" y="225.6" transform="rotate(-90 391.6 225.6)">1uF 25V X7R</text>
<text x="136.4" y="233.4">GND</text>
<text x="147.8" y="232.1">GND</text>
<text x="156.7" y="230.8">GND</text>
<text x="161.8" y="230.8">GND</text>
<text x="170.7" y="232.1">GND</text>
<text x="177.2" y="231.7" transform="rotate(-90 177.2 231.7)">1uF 25V X7R</text>
<text x="182.1" y="233.4">GND</text>
<text x="238" y="233.3">U24</text>
<text x="360.7" y="229.6">R108</text>
<text x="360.7" y="232.1">470</text>
<text x="375.1" y="229.6">GND</text>
<text x="396.7" y="229.6">GND</text>
<text x="134.4" y="239.7">Q11</text>
<text x="166.3" y="238.2">R106</text>
<text x="196.1" y="237.2">GND</text>
<text x="202.4" y="236.2" transform="rotate(-90 202.4 236.2)">0.1uF 50V X7R</text>
<text x="229.6" y="238" transform="rotate(-90 229.6 238)">VCC</text>
<text x="234.6" y="235.8">74LVC1G32</text>
<text x="130.9" y="242.3">BSS123</text>
<text x="152.3" y="244.8">R72</text>
<text x="167.6" y="244.3">220</text>
<text x="229.6" y="243.4" transform="rotate(-90 229.6 243.4)">GND</text>
<text x="234.5" y="244.8">+3.3V</text>
<text x="356.1" y="241">GND</text>
<text x="152.3" y="247.3">10K</text>
<text x="212.1" y="247.3">R74</text>
<text x="212.1" y="249.9">10K</text>
<text x="140.2" y="253.7">GND</text>
<text x="156.7" y="256.2">GND</text>
<text x="226.5" y="257.5">GND</text>
<text x="240" y="252.4">C35</text>
<text x="240" y="255">0.1uF 50V X7R</text>
<text x="207.5" y="258.8">GND</text>
<text x="235.4" y="262.6">GND</text>
</g>
<g font-size="1.3" fill="#a90000">
<text x="130.7" y="106.5">1</text>
<text x="130.7" y="109.1">2</text>
<text x="130.7" y="111.6">3</text>
<text x="130.7" y="114.2">4</text>
<text x="182.7" y="115" transform="rotate(-90 182.7 115)">5</text>
<text x="377.1" y="118.8" transform="rotate(-90 377.1 118.8)">5</text>
<text x="177.1" y="121.8">2</text>
<text x="194.8" y="121.8">4</text>
<text x="282.5" y="123.1">1</text>
<text x="289.4" y="120.1" transform="rotate(-90 289.4 120.1)">3</text>
<text x="363.8" y="125.6">4</text>
<text x="381.5" y="125.6">2</text>
<text x="406.9" y="125.6">3</text>
<text x="406.9" y="120.5">4</text>
<text x="419.6" y="120.5">1</text>
<text x="419.6" y="125.6">2</text>
<text x="182.7" y="130.3" transform="rotate(-90 182.7 130.3)">3</text>
<text x="289.4" y="127.7" transform="rotate(-90 289.4 127.7)">2</text>
<text x="377.1" y="134.1" transform="rotate(-90 377.1 134.1)">3</text>
<text x="215.2" y="143.4">1</text>
<text x="227.2" y="139.2" transform="rotate(-90 227.2 139.2)">5</text>
<text x="304.8" y="138.3">A2</text>
<text x="317.5" y="138.3">A1</text>
<text x="140.8" y="144.2" transform="rotate(-90 140.8 144.2)">3</text>
<text x="146.6" y="147.2">1</text>
<text x="215.2" y="148.5">2</text>
<text x="235.5" y="145.9">4</text>
<text x="304.7" y="148.5">11</text>
<text x="317.4" y="145.9">12</text>
<text x="140.8" y="151.9" transform="rotate(-90 140.8 151.9)">2</text>
<text x="227.2" y="154.4" transform="rotate(-90 227.2 154.4)">3</text>
<text x="317.4" y="151">14</text>
<text x="403.9" y="158.6">A1</text>
<text x="416.6" y="158.6">A2</text>
<text x="289.4" y="167.1" transform="rotate(-90 289.4 167.1)">3</text>
<text x="403.8" y="166.2">12</text>
<text x="282.5" y="170">1</text>
<text x="403.8" y="171.3">14</text>
<text x="416.5" y="168.8">11</text>
<text x="289.4" y="174.7" transform="rotate(-90 289.4 174.7)">2</text>
<text x="403.8" y="176.4">22</text>
<text x="416.5" y="178.9">21</text>
<text x="304.8" y="185.3">A2</text>
<text x="317.5" y="185.3">A1</text>
<text x="403.8" y="181.5">24</text>
<text x="304.7" y="195.4">11</text>
<text x="317.4" y="192.9">12</text>
<text x="317.4" y="198">14</text>
<text x="132" y="199.3">1</text>
<text x="132" y="201.8">2</text>
<text x="132" y="204.3">3</text>
<text x="132" y="206.9">4</text>
<text x="184" y="207.7" transform="rotate(-90 184 207.7)">5</text>
<text x="377.1" y="205.2" transform="rotate(-90 377.1 205.2)">5</text>
<text x="406.9" y="206.9">4</text>
<text x="419.6" y="206.9">1</text>
<text x="178.3" y="214.5">2</text>
<text x="196.1" y="214.5">4</text>
<text x="363.8" y="212">4</text>
<text x="381.5" y="212">2</text>
<text x="406.9" y="212">3</text>
<text x="419.6" y="212">2</text>
<text x="377.1" y="220.4" transform="rotate(-90 377.1 220.4)">3</text>
<text x="184" y="223" transform="rotate(-90 184 223)">3</text>
<text x="228.5" y="231.9" transform="rotate(-90 228.5 231.9)">5</text>
<text x="142.1" y="237" transform="rotate(-90 142.1 237)">3</text>
<text x="147.9" y="239.9">1</text>
<text x="216.4" y="236.1">1</text>
<text x="236.8" y="238.6">4</text>
<text x="142.1" y="244.6" transform="rotate(-90 142.1 244.6)">2</text>
<text x="216.4" y="241.2">2</text>
<text x="228.5" y="247.1" transform="rotate(-90 228.5 247.1)">3</text>
</g>
<g font-size="1.3" fill="#840084">
<text x="136.6" y="105.1">24V</text>
<text x="431.2" y="119.1">MA</text>
<text x="427.7" y="134.3">MAINS</text>
<text x="385.5" y="164.8">MAINS</text>
<text x="424.9" y="167.3">MAINS</text>
<text x="385.5" y="169.9">MAINS</text>
<text x="385.5" y="175">MAINS</text>
<text x="424.9" y="177.5">MAINS</text>
<text x="385.5" y="180">MAINS</text>
<text x="137.8" y="197.8">24V</text>
<text x="427.7" y="194">MAINS</text>
<text x="428.7" y="215.6">MAIN</text>
</g>
<g font-size="1.3" fill="#c200c2">
<text x="310" y="117.9">24V_RUN</text>
<text x="369.1" y="156">REMOTE_ENABLE</text>
<text x="310" y="164.9">24V_RUN</text>
</g>
<g font-size="1.3" fill="#00f">
<text x="340.7" y="126.8">AUX3_LOGIC_IN</text>
<text x="186.9" y="149.6">AUX3_LOGIC_OUT</text>
<text x="324.2" y="213.1">AUX4_LOGIC_IN</text>
<text x="188.2" y="242.4">AUX4_LOGIC_OUT</text>
</g>
</svg>
